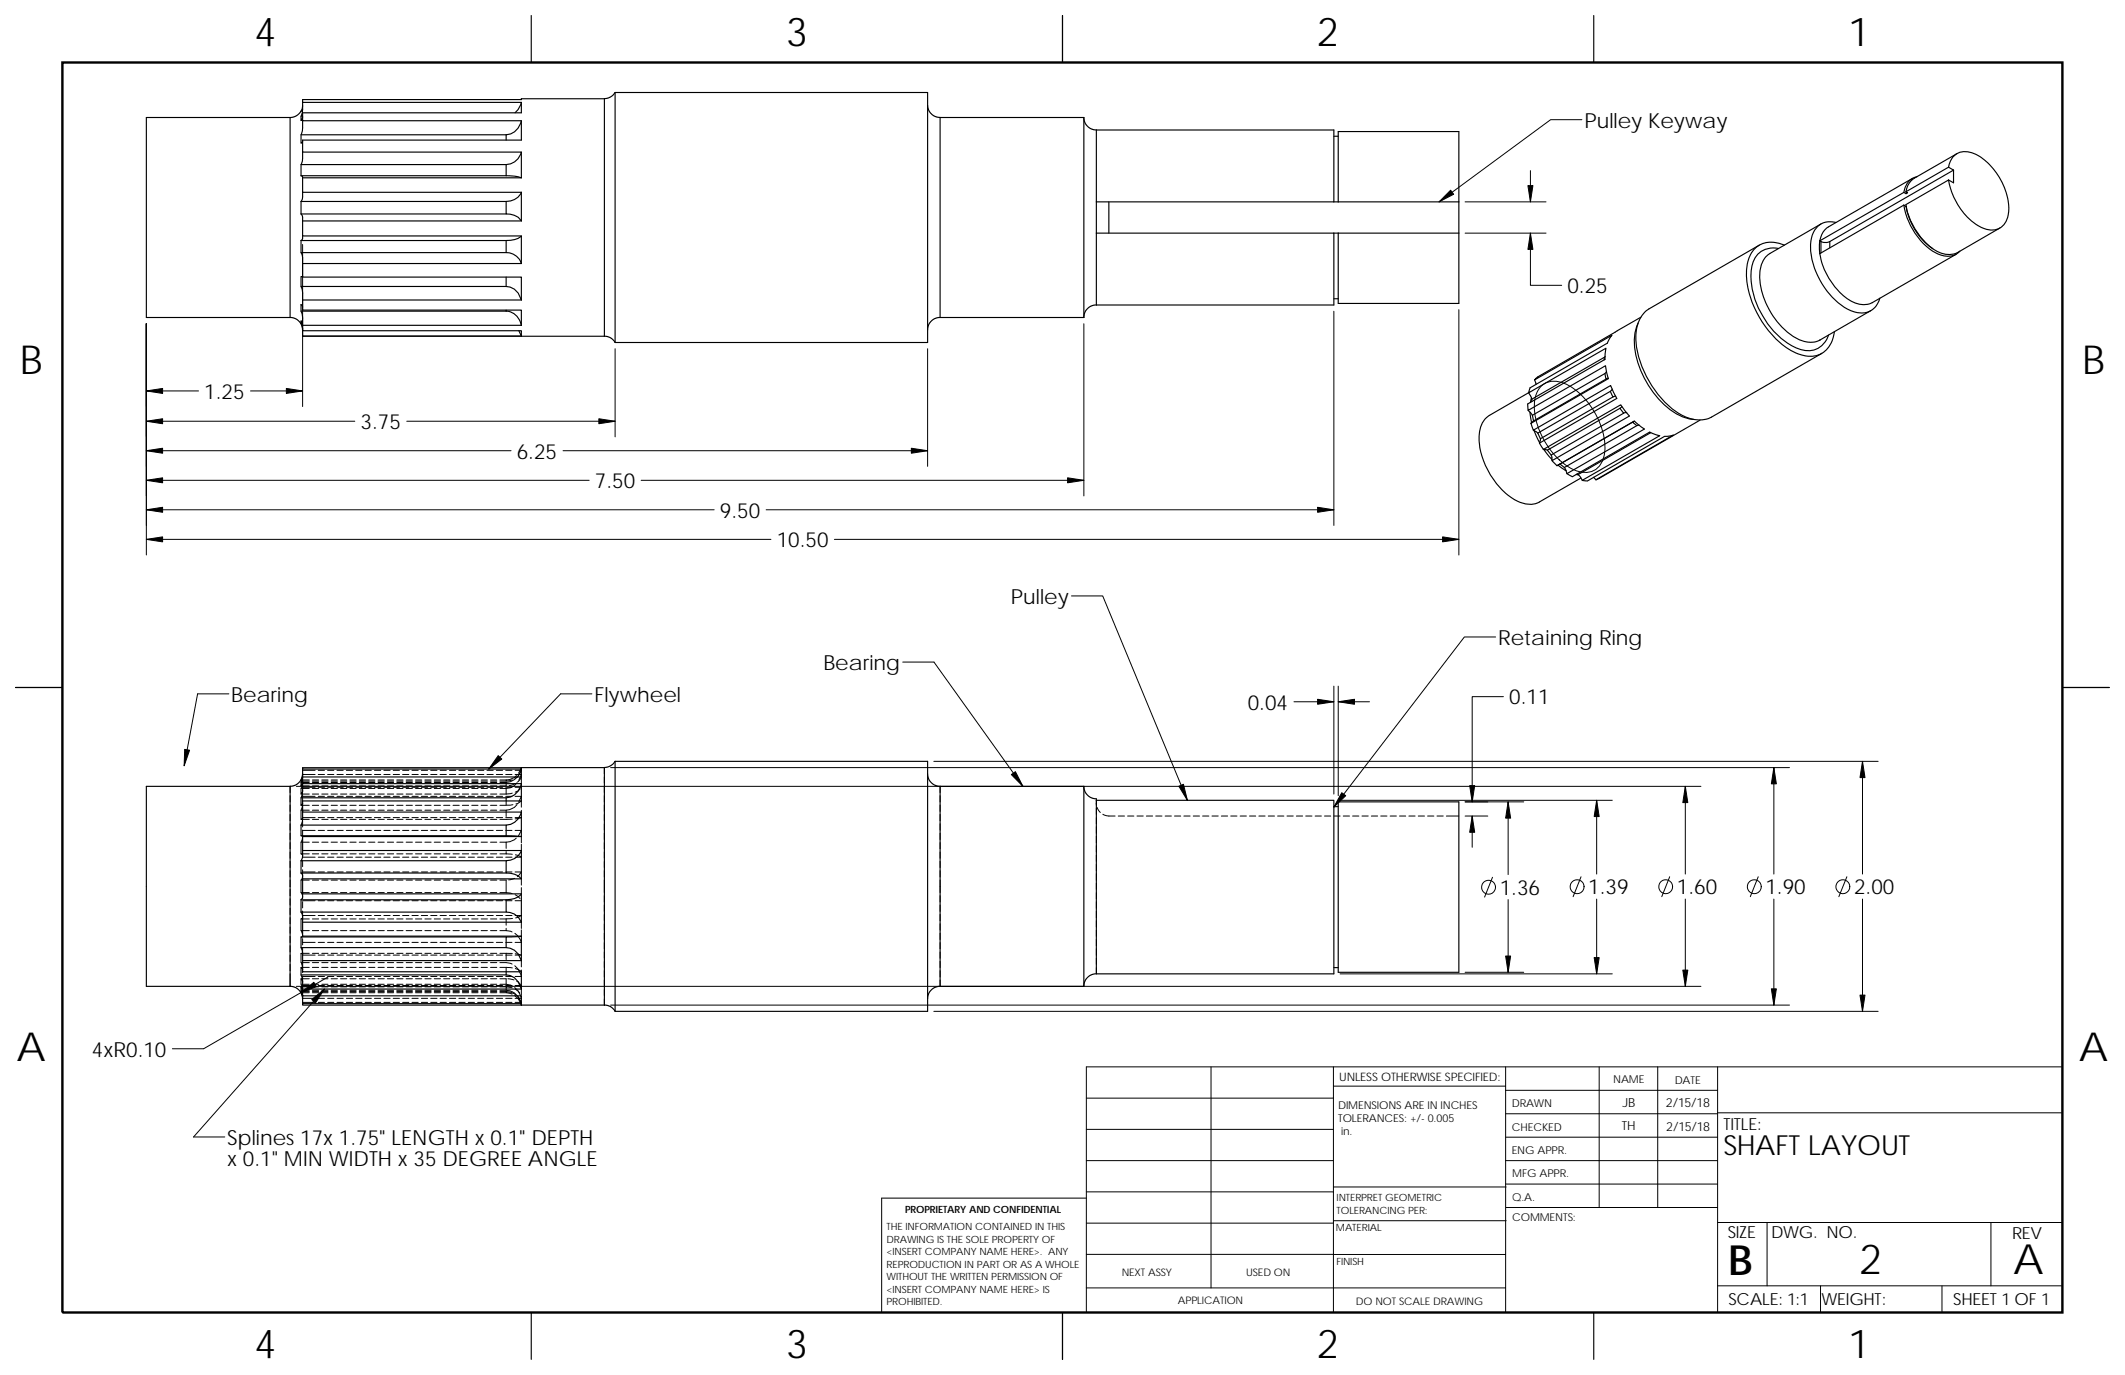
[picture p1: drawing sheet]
<svg xmlns="http://www.w3.org/2000/svg" width="432mm" height="279mm" viewBox="0 0 432 279" stroke-linecap="round" stroke-linejoin="round" font-family="sans-serif">
<g fill="none" stroke="#000" stroke-width=".2">
<path d="M311 34.7v6.3M321.4 24.3h-6.3l-22.7 16.7M61.5 49.7v32.9M297.7 41h16.5M297.7 47.4h16.5M311 47.4v10.6h6.3M29.7 65.8v47M29.7 79.4h10.6M50.9 79.4h10.6M125 70.9v17.9M188.5 70.9v23.9M220.2 65.8v35"/>
<path d="M271 63.2v43.6M296.4 62.9v49.9M313.4 78.2a4.8 4.8 0 0 1 5.6 .3 15.7 15.7 0 0 1 7.1 13.3 4.1 4.1 0 0 1-4.8 4.1 12.3 12.3 0 0 1-7.3-6.1 12.7 12.7 0 0 1-1.9-9.5l.7-1.4zM29.7 85.6h42.4M29.7 91.6h74.1M29.7 97.6h90M82.7 85.6h42.3M114.4 91.6h74.1M130.3 97.6h89.9M29.7 109.6h127M29.7 103.6h115.4M155.7 103.6h115.3"/>
<path d="M169.5 109.6h126.9M183.4 134.5h6.4l18.1 25.3M217.7 121.1h6.4l17.2 41.5M271 139.4v22M271.9 139.4v22.3M303.9 129.4h-6.3l-26.6 34.6M46.5 141h-6.3l-2.8 14.6M58.9 159.8v1.3M60.2 159.8h285.4M61.2 158.5h1.6M61.2 159.7h1.6M61.2 158.7h1.6"/>
<path d="M61.5 156.5h2.5M61.5 157.4h2.5M61.5 157.9v-.3l-.3 1.1 .1-.4M61.5 157.2l-.2 1M61.5 160h2.5M62.8 159h-1.3l-.3 1.2v1.2l.3-.7v.1M63.5 158.5h1.2M63.5 159h1.2M63.5 159.7h1.2M63.5 158.7h1.2M64.7 156.5h1.2M64.7 157.4h1.2"/>
<path d="M64.7 160h1.2M65.4 158.5h1.3M65.4 159h1.3M65.4 159.7h1.3M65.4 158.7h1.3M66.6 156.5h1.2M66.6 157.4h1.2M66.6 160h1.2M67.3 158.5h1.3M67.3 159h1.3M67.3 159.7h1.3M67.3 158.7h1.3"/>
<path d="M68.5 156.5h1.2M68.5 157.4h1.2M68.5 160h1.2M69.2 158.5h1.3M69.2 159h1.3M69.2 159.7h1.3M69.2 158.7h1.3M70.4 156.5h1.2M70.4 157.4h1.2M70.4 160h1.2M71.1 158.5h1.3M71.1 159h1.3"/>
<path d="M71.1 159.7h1.3M71.1 158.7h1.3M72.3 156.5h1.3M72.3 157.4h1.3M72.3 160h1.3M73 158.5h1.3M73 159h1.3M73 159.7h1.3M73 158.7h1.3M74.2 156.5h1.3M74.2 157.4h1.3M74.2 160h1.3"/>
<path d="M74.9 158.5h1.3M74.9 159h1.3M74.9 159.7h1.3M74.9 158.7h1.3M76.1 156.5h1.3M76.1 157.4h1.3M76.1 160h1.3M76.8 158.5h1.3M76.8 159h1.3M76.8 159.7h1.3M76.8 158.7h1.3M78 156.5h1.3"/>
<path d="M78 157.4h1.3M78 160h1.3M78.7 158.5h1.3M78.7 159h1.3M78.7 159.7h1.3M78.7 158.7h1.3M79.9 156.5h1.3M79.9 157.4h1.3M79.9 160h1.3M80.6 158.5h1.3M80.6 159h1.3M80.6 159.7h1.3"/>
<path d="M80.6 158.7h1.3M81.8 156.5h1.3M81.8 157.4h1.3M81.8 160h1.3M82.5 158.5h1.3M82.5 159h1.3M82.5 159.7h1.3M82.5 158.7h1.3M83.7 156.5h1.3M83.7 157.4h1.3M83.7 160h1.3M84.4 158.5h1.3"/>
<path d="M84.4 159h1.3M84.4 159.7h1.3M84.4 158.7h1.3M85.6 156.5h1.3M85.6 157.4h1.3M85.6 160h1.3M86.3 158.5h1.3M86.3 159h1.3M86.3 159.7h1.3M86.3 158.7h1.3M87.5 156.5h1.3M87.5 157.4h1.3"/>
<path d="M87.5 160h1.3M88.2 158.5h1.3M88.2 159h1.3M88.2 159.7h1.3M88.2 158.7h1.3M89.4 156.5h1.3M89.4 157.4h1.3M89.4 160h1.3M90.1 158.5h1.3M90.1 159h1.3M90.1 159.7h1.3M90.1 158.7h1.3"/>
<path d="M91.3 156.5h1.3M91.3 157.4h1.3M91.3 160h1.3M92.1 158.5h1.2M92.1 159h1.2M92.1 159.7h1.2M92.1 158.7h1.2M93.2 156.5h1.3M93.2 157.4h1.3M93.2 160h1.3M94 158.5h1.2M94 159h1.2"/>
<path d="M94 159.7h1.2M94 158.7h1.2M95.1 156.5h1.3M95.1 157.4h1.3M95.1 160h1.3M95.9 158.5h1.2M95.9 159h1.2M95.9 159.7h1.2M95.9 158.7h1.2M97 156.5h1.3M97 157.4h1.3M97 160h1.3"/>
<path d="M97.8 158.5h1.2M97.8 159h1.2M97.8 159.7h1.2M97.8 158.7h1.2M99 156.5h1.2M99 157.4h1.2M99 160h1.2M99.7 158.5h1.2M99.7 159h1.2M99.7 159.7h1.2M99.7 158.7h1.2M100.9 156.5h1.2"/>
<path d="M100.9 157.4h1.2M100.9 160h1.2M101.6 158.5h1.2M101.6 159h1.2M101.6 158.7h1.2M102.8 156.5h1.2M102.8 157.4h1.2M102.8 160h1.2M104.1 158.7l-1.3 .3v.7h-1.2M104.1 159.9l-.4 .2-.9 .1M104.1 158.5l-1.3 .2v-.2M104.6 159.2l-1.1 .4"/>
<path d="M104.7 156.5h1.2a3.5 3.5 0 0 1-1.3 1.7M104.7 157.4h1.2l-.5 1.1M104.7 160h1.2M104.9 157.6a3.3 3.3 0 0 1-2.1 .9M105.1 159l-.6 .7-.4 .2M105.1 157.9l-1 .7M105.2 158.9l.7-1v1.3M105.9 156v.2M105.9 156v.3M105.9 156l-.5 1.1M120.3 141h-6.4l-14.6 15.3M122.8 156v1.2"/>
<path d="M122.8 157.9v1.3M122.8 159.8v1.3M124.1 156h239.5M189.8 154.7h191.8M191 159.8v1.3M262.9 142.6h8.1M271.9 142.6h6.4M305.5 141.6h-6.4v21.3M342.5 159.8v17.8M360.4 156v21.6M378.5 154.7v22.9M58.9 161.7v1.3"/>
<path d="M58.9 163.6v1.3M58.9 165.5v1.3M58.9 167.4v1.3M58.9 169.3v1.3M58.9 171.2v1.3M58.9 173.1v1.3M58.9 175v1.3M58.9 176.9v1.3M58.9 178.8v1.3M61.2 161.4h1.6M61.2 164.6h1.6M61.2 173.5h1.6"/>
<path d="M61.2 163.6h1.6M61.2 178.8h1.6M61.2 160.2h1.6M61.2 166.5h1.6M61.2 171.1h1.6M61.5 163.4l-.3 1.2v1.9l.3-.2M61.5 177.2h2.5M61.5 168.7v1.4l-.3 1v2.4l.2 .2 .1 .5h2.5M61.5 176.7v1.4l-.3 .7v2.6l.2 .4 .1 .8M61.5 174.8v1.3M61.5 166.8v1.2M61.5 161.5v1.3"/>
<path d="M61.5 161.8h2.5M61.5 166.1h2.5M61.5 168.7h2.5M63.5 161.4h1.2M63.5 164.6h1.2M63.5 173.5h1.2M63.5 163.6h1.2M63.5 178.8h1.2M63.5 160.2h1.2M63.5 166.5h1.2M63.5 171.1h1.2M64.7 177.2h1.2"/>
<path d="M64.7 161.8h1.2M64.7 166.1h1.2M64.7 168.7h1.2M64.7 174.2h1.2M65.4 161.4h1.3M65.4 164.6h1.3M65.4 173.5h1.3M65.4 163.6h1.3M65.4 178.8h1.3M65.4 160.2h1.3M65.4 166.5h1.3M65.4 171.1h1.3"/>
<path d="M66.6 177.2h1.2M66.6 161.8h1.2M66.6 166.1h1.2M66.6 168.7h1.2M66.6 174.2h1.2M67.3 161.4h1.3M67.3 164.6h1.3M67.3 173.5h1.3M67.3 163.6h1.3M67.3 178.8h1.3M67.3 160.2h1.3M67.3 166.5h1.3"/>
<path d="M67.3 171.1h1.3M68.5 177.2h1.2M68.5 161.8h1.2M68.5 166.1h1.2M68.5 168.7h1.2M68.5 174.2h1.2M69.2 161.4h1.3M69.2 164.6h1.3M69.2 173.5h1.3M69.2 163.6h1.3M69.2 178.8h1.3M69.2 160.2h1.3"/>
<path d="M69.2 166.5h1.3M69.2 171.1h1.3M70.4 177.2h1.2M70.4 161.8h1.2M70.4 166.1h1.2M70.4 168.7h1.2M70.4 174.2h1.2M71.1 161.4h1.3M71.1 164.6h1.3M71.1 173.5h1.3M71.1 163.6h1.3M71.1 178.8h1.3"/>
<path d="M71.1 160.2h1.3M71.1 166.5h1.3M71.1 171.1h1.3M72.3 177.2h1.3M72.3 161.8h1.3M72.3 166.1h1.3M72.3 168.7h1.3M72.3 174.2h1.3M73 161.4h1.3M73 164.6h1.3M73 173.5h1.3M73 163.6h1.3"/>
<path d="M73 178.8h1.3M73 160.2h1.3M73 166.5h1.3M73 171.1h1.3M74.2 177.2h1.3M74.2 161.8h1.3M74.2 166.1h1.3M74.2 168.7h1.3M74.2 174.2h1.3M74.9 161.4h1.3M74.9 164.6h1.3M74.9 173.5h1.3"/>
<path d="M74.9 163.6h1.3M74.9 178.8h1.3M74.9 160.2h1.3M74.9 166.5h1.3M74.9 171.1h1.3M76.1 177.2h1.3M76.1 161.8h1.3M76.1 166.1h1.3M76.1 168.7h1.3M76.1 174.2h1.3M76.8 161.4h1.3M76.8 164.6h1.3"/>
<path d="M76.8 173.5h1.3M76.8 163.6h1.3M76.8 178.8h1.3M76.8 160.2h1.3M76.8 166.5h1.3M76.8 171.1h1.3M78 177.2h1.3M78 161.8h1.3M78 166.1h1.3M78 168.7h1.3M78 174.2h1.3M78.7 161.4h1.3"/>
<path d="M78.7 164.6h1.3M78.7 173.5h1.3M78.7 163.6h1.3M78.7 178.8h1.3M78.7 160.2h1.3M78.7 166.5h1.3M78.7 171.1h1.3M79.9 177.2h1.3M79.9 161.8h1.3M79.9 166.1h1.3M79.9 168.7h1.3M79.9 174.2h1.3"/>
<path d="M80.6 161.4h1.3M80.6 164.6h1.3M80.6 173.5h1.3M80.6 163.6h1.3M80.6 178.8h1.3M80.6 160.2h1.3M80.6 166.5h1.3M80.6 171.1h1.3M81.8 177.2h1.3M81.8 161.8h1.3M81.8 166.1h1.3M81.8 168.7h1.3"/>
<path d="M81.8 174.2h1.3M82.5 161.4h1.3M82.5 164.6h1.3M82.5 173.5h1.3M82.5 163.6h1.3M82.5 178.8h1.3M82.5 160.2h1.3M82.5 166.5h1.3M82.5 171.1h1.3M83.7 177.2h1.3M83.7 161.8h1.3M83.7 166.1h1.3"/>
<path d="M83.7 168.7h1.3M83.7 174.2h1.3M84.4 161.4h1.3M84.4 164.6h1.3M84.4 173.5h1.3M84.4 163.6h1.3M84.4 178.8h1.3M84.4 160.2h1.3M84.4 166.5h1.3M84.4 171.1h1.3M85.6 177.2h1.3M85.6 161.8h1.3"/>
<path d="M85.6 166.1h1.3M85.6 168.7h1.3M85.6 174.2h1.3M86.3 161.4h1.3M86.3 164.6h1.3M86.3 173.5h1.3M86.3 163.6h1.3M86.3 178.8h1.3M86.3 160.2h1.3M86.3 166.5h1.3M86.3 171.1h1.3M87.5 177.2h1.3"/>
<path d="M87.5 161.8h1.3M87.5 166.1h1.3M87.5 168.7h1.3M87.5 174.2h1.3M88.2 161.4h1.3M88.2 164.6h1.3M88.2 173.5h1.3M88.2 163.6h1.3M88.2 178.8h1.3M88.2 160.2h1.3M88.2 166.5h1.3M88.2 171.1h1.3"/>
<path d="M89.4 177.2h1.3M89.4 161.8h1.3M89.4 166.1h1.3M89.4 168.7h1.3M89.4 174.2h1.3M90.1 161.4h1.3M90.1 164.6h1.3M90.1 173.5h1.3M90.1 163.6h1.3M90.1 178.8h1.3M90.1 160.2h1.3M90.1 166.5h1.3"/>
<path d="M90.1 171.1h1.3M91.3 177.2h1.3M91.3 161.8h1.3M91.3 166.1h1.3M91.3 168.7h1.3M91.3 174.2h1.3M92.1 164.6h1.2M92.1 173.5h1.2M92.1 163.6h1.2M92.1 178.8h1.2M92.1 160.2h1.2M92.1 166.5h1.2"/>
<path d="M92.1 171.1h1.2M92.1 161.4h1.2M93.2 177.2h1.3M93.2 161.8h1.3M93.2 166.1h1.3M93.2 168.7h1.3M93.2 174.2h1.3M94 164.6h1.2M94 173.5h1.2M94 163.6h1.2M94 178.8h1.2M94 160.2h1.2"/>
<path d="M94 166.5h1.2M94 171.1h1.2M94 161.4h1.2M95.1 177.2h1.3M95.1 161.8h1.3M95.1 166.1h1.3M95.1 168.7h1.3M95.1 174.2h1.3M95.9 164.6h1.2M95.9 173.5h1.2M95.9 163.6h1.2M95.9 178.8h1.2"/>
<path d="M95.9 160.2h1.2M95.9 166.5h1.2M95.9 171.1h1.2M95.9 161.4h1.2M97 161.8h1.3M97 166.1h1.3M97 168.7h1.3M97 174.2h1.3M97 177.2h1.3M97.8 164.6h1.2M97.8 173.5h1.2M97.8 163.6h1.2"/>
<path d="M97.8 178.8h1.2M97.8 160.2h1.2M97.8 166.5h1.2M97.8 171.1h1.2M97.8 161.4h1.2M99 161.8h1.2M99 166.1h1.2M99 168.7h1.2M99 174.2h1.2M99 177.2h1.2M99.7 164.6h1.2M99.7 173.5h1.2"/>
<path d="M99.7 163.6h1.2M99.7 178.8h1.2M99.7 160.2h1.2M99.7 166.5h1.2M99.7 171.1h1.2M99.7 161.4h1.2M100.9 161.8h1.2M100.9 166.1h1.2M100.9 168.7h1.2M100.9 174.2h1.2M100.9 177.2h1.2M101.6 164.6h1.2"/>
<path d="M101.6 173.5h1.2M101.6 178.8h1.2v2.6M101.6 160.2h1.2M101.6 171.1h1.2M101.6 161.4h1.2M102.8 161.8h1.2M102.8 166.1h1.2M102.8 168.7h1.2M102.8 174.2h1.2M102.8 177.2h1.2M102.8 162.8v.8h-1.2M102.8 164.6v1.3"/>
<path d="M102.8 173.5l1.3 .1M102.8 160.2v1.2M102.8 171.1v1.3M102.8 173v.5M104.1 164.3l-1.3 .3M104.1 161.2l-1.3 .2M104.1 166.5h-2.5M104.2 163.5l-1.2 .1M104.6 178.5l-1.2 .3M104.7 161.8h1.2l-.5 1.2M104.7 166.1h1.2l-1.2 .3M104.7 168.7h1.2l-.6 1.2"/>
<path d="M104.7 174.2h1.2M104.7 177.2h1.2l-.8 .9M104.7 173.7l1.2 .4M104.8 163.4l1.1-.6v1.2M104.9 170.3a3.3 3.3 0 0 1-2.1 .8M105.1 163.5l-.6 .6-.4 .2M105.7 160.3l-.4 .4-.6 .3M105.9 178.6v1.3M105.9 164.7v.3M105.9 170v1.3M105.9 171.6v1.2M122.8 161.7v1.3"/>
<path d="M122.8 163.6v1.3M122.8 165.5v1.3M122.8 167.4v1.3M122.8 169.3v1.3M122.8 171.2v1.3M122.8 173.1v1.3M122.8 175v1.3M122.8 176.9v1.3M122.8 178.8v2.6M191 176.9v1.3M191 175v1.3M191 173.1v1.3"/>
<path d="M191 171.2v1.3M191 165.5v1.3M191 163.6v1.3M191 161.7v1.3M191 167.4v1.3M191 169.3v1.3M191 178.8v2.6M222.8 175.7v1.2M222.8 173.8v1.2M222.8 171.9v1.2M222.8 169.9v1.3M222.8 168v1.3"/>
<path d="M222.8 166.1v1.3M222.8 164.2v1.3M222.8 177.6v1.2M222.8 179.5v1.2M222.8 162.6v1M222.9 164l.7 1.1M224.1 165.5a3.7 3.7 0 0 0 2.5 .3M227.2 165.8h1.3M229.1 165.8h1.3M231 165.8h1.3M232.9 165.8h1.3M234.8 165.8h1.3"/>
<path d="M236.7 165.8h1.3M238.7 165.8h1.2M240.6 165.8h1.2M242.5 165.8h1.2M244.4 165.8h1.2M246.3 165.8h1.2M248.2 165.8h1.2M250.1 165.8h1.3M252 165.8h1.3M253.9 165.8h1.3M255.8 165.8h1.3M257.7 165.8h1.3"/>
<path d="M259.6 165.8h1.3M261.5 165.8h1.3M263.4 165.8h1.3M265.3 165.8h1.3M267.2 165.8h1.3M269.1 165.8h1.3M271 165.8h1.3M272.3 162.6h55.3M272.9 165.8h1.3M274.8 165.8h1.3M276.8 165.8h1.2M278.7 165.8h1.2"/>
<path d="M280.6 165.8h1.2M282.5 165.8h1.2M284.4 165.8h1.2M286.3 165.8h1.2M288.2 165.8h1.3M290.1 165.8h1.3M292 165.8h1.3M293.9 165.8h2.5M297.7 165.8h4.6M297.7 162.9h11.9M297.7 162.9h4.6M299.1 165.8v6.4"/>
<path d="M303.3 178.3l-1.6 4M306.5 162.9v14.8M321.3 178.2l-1.6 4M324.4 162.6v15M339.3 178.2l-1.6 4M357.3 178.2l-1.6 4M375.3 178.2l-1.6 4M58.9 180.7v1.3M58.9 182.6v1.3M58.9 184.6v1.2M58.9 186.5v1.2M58.9 188.4v1.2"/>
<path d="M58.9 190.3v1.2M58.9 194.1v1.2M58.9 196v1.3M58.9 197.9v2.5M58.9 192.2v1.2M61.2 189.1h.4M61.2 196.6h1.6M61.2 186.7h1.6M61.2 181.4h1.6M61.2 193.7h1.6M61.2 198.9h1.6M61.3 195.7l.2 1.3"/>
<path d="M61.5 186h2.5M61.5 191.5h2.5M61.5 183h2.5M61.5 190.7v1.3M61.5 185.1v1.3l-.3 .3v2.4l.3 1.2M61.5 183.2v1.3M61.5 197.5v.2M61.5 198.3v1.3l-.3-.7v1.1h1.6M61.5 192.6v1.3l-.3-.2v1.9h1.6M61.5 194.1h2.5M61.5 198.4h2.5M61.6 189.1h1.2"/>
<path d="M63.5 196.6h1.2M63.5 186.7h1.2M63.5 195.6h1.2M63.5 181.4h1.2M63.5 193.7h1.2M63.5 198.9h1.2M63.5 189.1h1.2M64.7 186h1.2M64.7 191.5h1.2M64.7 183h1.2M64.7 194.1h1.2M64.7 198.4h1.2"/>
<path d="M65.4 196.6h1.3M65.4 186.7h1.3M65.4 195.6h1.3M65.4 181.4h1.3M65.4 193.7h1.3M65.4 198.9h1.3M65.4 189.1h1.3M66.6 186h1.2M66.6 191.5h1.2M66.6 183h1.2M66.6 194.1h1.2M66.6 198.4h1.2"/>
<path d="M66.7 198.5l-25.3 14.6h-6.4M67.3 196.6h1.3M67.3 186.7h1.3M67.3 195.6h1.3M67.3 181.4h1.3M67.3 193.7h1.3M67.3 198.9h1.3M67.3 189.1h1.3M68.5 186h1.2M68.5 191.5h1.2M68.5 183h1.2M68.5 194.1h1.2"/>
<path d="M68.5 198.4h1.2M69.2 196.6h1.3M69.2 186.7h1.3M69.2 195.6h1.3M69.2 181.4h1.3M69.2 193.7h1.3M69.2 198.9h1.3M69.2 189.1h1.3M70.4 186h1.2M70.4 191.5h1.2M70.4 183h1.2M70.4 194.1h1.2"/>
<path d="M70.4 198.4h1.2M71.1 196.6h1.3M71.1 186.7h1.3M71.1 195.6h1.3M71.1 181.4h1.3M71.1 193.7h1.3M71.1 198.9h1.3M71.1 189.1h1.3M72.3 186h1.3M72.3 191.5h1.3M72.3 183h1.3M72.3 194.1h1.3"/>
<path d="M72.3 198.4h1.3M73 196.6h1.3M73 186.7h1.3M73 195.6h1.3M73 181.4h1.3M73 193.7h1.3M73 198.9h1.3M73 189.1h1.3M74.2 186h1.3M74.2 191.5h1.3M74.2 183h1.3M74.2 194.1h1.3"/>
<path d="M74.2 198.4h1.3M74.9 196.6h1.3M74.9 186.7h1.3M74.9 195.6h1.3M74.9 181.4h1.3M74.9 193.7h1.3M74.9 198.9h1.3M74.9 189.1h1.3M76.1 186h1.3M76.1 191.5h1.3M76.1 183h1.3M76.1 194.1h1.3"/>
<path d="M76.1 198.4h1.3M76.8 196.6h1.3M76.8 186.7h1.3M76.8 195.6h1.3M76.8 181.4h1.3M76.8 193.7h1.3M76.8 198.9h1.3M76.8 189.1h1.3M78 186h1.3M78 191.5h1.3M78 183h1.3M78 194.1h1.3"/>
<path d="M78 198.4h1.3M78.7 196.6h1.3M78.7 186.7h1.3M78.7 195.6h1.3M78.7 181.4h1.3M78.7 193.7h1.3M78.7 198.9h1.3M78.7 189.1h1.3M79.9 186h1.3M79.9 191.5h1.3M79.9 183h1.3M79.9 194.1h1.3"/>
<path d="M79.9 198.4h1.3M80.6 196.6h1.3M80.6 186.7h1.3M80.6 195.6h1.3M80.6 181.4h1.3M80.6 193.7h1.3M80.6 198.9h1.3M80.6 189.1h1.3M81.8 186h1.3M81.8 191.5h1.3M81.8 183h1.3M81.8 194.1h1.3"/>
<path d="M81.8 198.4h1.3M82.5 196.6h1.3M82.5 186.7h1.3M82.5 195.6h1.3M82.5 181.4h1.3M82.5 193.7h1.3M82.5 198.9h1.3M82.5 189.1h1.3M83.7 186h1.3M83.7 191.5h1.3M83.7 183h1.3M83.7 194.1h1.3"/>
<path d="M83.7 198.4h1.3M84.4 196.6h1.3M84.4 186.7h1.3M84.4 195.6h1.3M84.4 181.4h1.3M84.4 193.7h1.3M84.4 198.9h1.3M84.4 189.1h1.3M85.6 186h1.3M85.6 191.5h1.3M85.6 183h1.3M85.6 194.1h1.3"/>
<path d="M85.6 198.4h1.3M86.3 196.6h1.3M86.3 186.7h1.3M86.3 195.6h1.3M86.3 181.4h1.3M86.3 193.7h1.3M86.3 198.9h1.3M86.3 189.1h1.3M87.5 186h1.3M87.5 191.5h1.3M87.5 183h1.3M87.5 194.1h1.3"/>
<path d="M87.5 198.4h1.3M88.2 196.6h1.3M88.2 186.7h1.3M88.2 195.6h1.3M88.2 181.4h1.3M88.2 193.7h1.3M88.2 198.9h1.3M88.2 189.1h1.3M89.4 186h1.3M89.4 191.5h1.3M89.4 183h1.3M89.4 194.1h1.3"/>
<path d="M89.4 198.4h1.3M90.1 196.6h1.3M90.1 186.7h1.3M90.1 195.6h1.3M90.1 181.4h1.3M90.1 193.7h1.3M90.1 198.9h1.3M90.1 189.1h1.3M91.3 186h1.3M91.3 191.5h1.3M91.3 183h1.3M91.3 194.1h1.3"/>
<path d="M91.3 198.4h1.3M92.1 196.6h1.2M92.1 186.7h1.2M92.1 195.6h1.2M92.1 181.4h1.2M92.1 193.7h1.2M92.1 198.9h1.2M92.1 189.1h1.2M93.2 186h1.3M93.2 191.5h1.3M93.2 183h1.3M93.2 194.1h1.3"/>
<path d="M93.2 198.4h1.3M94 196.6h1.2M94 186.7h1.2M94 195.6h1.2M94 181.4h1.2M94 193.7h1.2M94 198.9h1.2M94 189.1h1.2M95.1 186h1.3M95.1 191.5h1.3M95.1 183h1.3M95.1 194.1h1.3"/>
<path d="M95.1 198.4h1.3M95.9 196.6h1.2M95.9 186.7h1.2M95.9 195.6h1.2M95.9 181.4h1.2M95.9 193.7h1.2M95.9 198.9h1.2M95.9 189.1h1.2M97 186h1.3M97 191.5h1.3M97 183h1.3M97 194.1h1.3"/>
<path d="M97 198.4h1.3M97.8 196.6h1.2M97.8 186.7h1.2M97.8 195.6h1.2M97.8 181.4h1.2M97.8 193.7h1.2M97.8 198.9h1.2M97.8 189.1h1.2M99 186h1.2M99 191.5h1.2M99 183h1.2M99 194.1h1.2"/>
<path d="M99 198.4h1.2M99.7 186.7h1.2M99.7 195.6h1.2M99.7 181.4h1.2M99.7 193.7h1.2M99.7 196.6h1.2M99.7 198.9h1.2M99.7 189.1h1.2M100.9 186h1.2M100.9 191.5h1.2M100.9 183h1.2M100.9 194.1h1.2"/>
<path d="M100.9 198.4h1.2M101.6 186.7h1.2v1.3M101.6 195.6h1.2l1.3 .3M101.6 181.4h1.2M101.6 193.7h1.2M101.6 196.6h1.2M101.6 198.9h1.2v1.1M101.6 189.1h1.2M102.8 186h1.2M102.8 191.5h1.2M102.8 183h1.2M102.8 194.1h1.2"/>
<path d="M102.8 198.4h1.2M102.8 188.6v.5M102.8 196.6v.9M102.8 193.7v1.3M102.8 181.4l1.3 .2M102.8 196.6l1.3 .1M102.8 193.7l1.3 .1M102.8 189.1l1.3 .3M103.2 198.9l1.3 .2M104.1 186.6l-1.2 .1M104.6 196.2l.8 1M104.6 189.7a3.9 3.9 0 0 1 1.3 1.8h-1.2"/>
<path d="M104.7 186h1.2l-1.1 .5M104.7 183h1.2M104.7 181.8l1 .8M104.7 193.8l1.2 .3h-1.2M104.7 196.8l1.2 .6M105 199.4l.9 .9h-1.2M105.4 197.3l.5 1.1h-1.2M105.9 187.4v1.3M105.9 189v1.2M105.9 180.4v1.2M105.9 195.2v1.3M105.9 197.1v.4"/>
<path d="M122.8 182v1.3M122.8 183.9v1.3M122.8 185.8v1.3M122.8 187.7v1.3M122.8 189.6v1.3M122.8 191.5v1.3M122.8 193.4v1.3M122.8 195.3v1.3M122.8 197.3v1.2M122.8 199.2v1.2M191 197.3v1.2M191 195.3v1.3"/>
<path d="M191 193.4v1.3M191 187.7v1.3M191 185.8v1.3M191 183.9v1.3M191 182v1.3M191 189.6v1.3M191 191.5v1.3M191 199.2v1.2M222.8 196.6v1.3M222.8 194.7v1.3M222.8 192.8v1.3M222.8 190.9v1.3"/>
<path d="M222.8 189v1.3M222.8 187.1v1.3M222.8 181.4v1.2M222.8 183.3v1.3M222.8 185.2v1.3M272.3 197.9h55.3M297.7 197.6h11.9M306.5 182.8v14.8M324.4 182.7v15.2M342.5 182.7v17.7M360.4 182.7v21.5M378.5 182.7v22.8"/>
<path d="M60.2 200.4h285.4M61.2 201.7h1.6M61.2 201.5h1.6M61.2 200.5h1.6M61.3 200.2l.2 1.2M61.3 202.1l-.1-.6 .3 1.1v-.2M61.4 202.2l.1 .8M61.5 201.2h1.3M61.5 200.3h2.5M61.5 202.9h2.5M61.5 203.7h2.5M63.5 201.7h1.2"/>
<path d="M63.5 201.5h1.2M63.5 201.2h1.2M63.5 200.5h1.2M63.5 200h1.2M64.7 200.3h1.2M64.7 202.9h1.2M64.7 203.7h1.2M65.4 201.7h1.3M65.4 201.5h1.3M65.4 201.2h1.3M65.4 200.5h1.3M65.4 200h1.3"/>
<path d="M65.9 201l-26.6 30h6.4M66.6 200.3h1.2M66.6 202.9h1.2M66.6 203.7h1.2M67.3 201.7h1.3M67.3 201.5h1.3M67.3 201.2h1.3M67.3 200.5h1.3M67.3 200h1.3M68.5 200.3h1.2M68.5 202.9h1.2M68.5 203.7h1.2"/>
<path d="M69.2 201.7h1.3M69.2 201.5h1.3M69.2 201.2h1.3M69.2 200.5h1.3M69.2 200h1.3M70.4 200.3h1.2M70.4 202.9h1.2M70.4 203.7h1.2M71.1 201.7h1.3M71.1 201.5h1.3M71.1 201.2h1.3M71.1 200.5h1.3"/>
<path d="M71.1 200h1.3M72.3 200.3h1.3M72.3 202.9h1.3M72.3 203.7h1.3M73 201.7h1.3M73 201.5h1.3M73 201.2h1.3M73 200.5h1.3M73 200h1.3M74.2 200.3h1.3M74.2 202.9h1.3M74.2 203.7h1.3"/>
<path d="M74.9 201.7h1.3M74.9 201.5h1.3M74.9 201.2h1.3M74.9 200.5h1.3M74.9 200h1.3M76.1 200.3h1.3M76.1 202.9h1.3M76.1 203.7h1.3M76.8 201.7h1.3M76.8 201.5h1.3M76.8 201.2h1.3M76.8 200.5h1.3"/>
<path d="M76.8 200h1.3M78 200.3h1.3M78 202.9h1.3M78 203.7h1.3M78.7 201.7h1.3M78.7 201.5h1.3M78.7 201.2h1.3M78.7 200.5h1.3M78.7 200h1.3M79.9 200.3h1.3M79.9 202.9h1.3M79.9 203.7h1.3"/>
<path d="M80.6 201.7h1.3M80.6 201.5h1.3M80.6 201.2h1.3M80.6 200.5h1.3M80.6 200h1.3M81.8 200.3h1.3M81.8 202.9h1.3M81.8 203.7h1.3M82.5 201.7h1.3M82.5 201.5h1.3M82.5 201.2h1.3M82.5 200.5h1.3"/>
<path d="M82.5 200h1.3M83.7 200.3h1.3M83.7 202.9h1.3M83.7 203.7h1.3M84.4 201.7h1.3M84.4 201.5h1.3M84.4 201.2h1.3M84.4 200.5h1.3M84.4 200h1.3M85.6 200.3h1.3M85.6 202.9h1.3M85.6 203.7h1.3"/>
<path d="M86.3 201.7h1.3M86.3 201.5h1.3M86.3 201.2h1.3M86.3 200.5h1.3M86.3 200h1.3M87.5 200.3h1.3M87.5 202.9h1.3M87.5 203.7h1.3M88.2 201.7h1.3M88.2 201.5h1.3M88.2 201.2h1.3M88.2 200.5h1.3"/>
<path d="M88.2 200h1.3M89.4 200.3h1.3M89.4 202.9h1.3M89.4 203.7h1.3M90.1 201.7h1.3M90.1 201.5h1.3M90.1 201.2h1.3M90.1 200.5h1.3M90.1 200h1.3M91.3 200.3h1.3M91.3 202.9h1.3M91.3 203.7h1.3"/>
<path d="M92.1 201.7h1.2M92.1 201.5h1.2M92.1 201.2h1.2M92.1 200.5h1.2M92.1 200h1.2M93.2 200.3h1.3M93.2 202.9h1.3M93.2 203.7h1.3M94 201.7h1.2M94 201.5h1.2M94 201.2h1.2M94 200.5h1.2"/>
<path d="M94 200h1.2M95.1 200.3h1.3M95.1 202.9h1.3M95.1 203.7h1.3M95.9 201.7h1.2M95.9 201.5h1.2M95.9 201.2h1.2M95.9 200.5h1.2M95.9 200h1.2M97 200.3h1.3M97 202.9h1.3M97 203.7h1.3"/>
<path d="M97.8 201.7h1.2M97.8 201.5h1.2M97.8 201.2h1.2M97.8 200.5h1.2M97.8 200h1.2M99 200.3h1.2M99 202.9h1.2M99 203.7h1.2M99.7 201.7h1.2M99.7 201.5h1.2M99.7 201.2h1.2M99.7 200.5h1.2"/>
<path d="M99.7 200h1.2M100.9 200.3h1.2M100.9 202.9h1.2M100.9 203.7h1.2M101.6 201.7h1.2M101.6 201.5h1.2M101.6 201.2h1.2M101.6 200.5h1.2M101.6 200h1.2M102.8 200.3h1.2M102.8 202.9h1.2M102.8 203.7h1.2"/>
<path d="M102.8 200l1.3 .3M104.1 202l-1.3-.3v-.2a3.1 3.1 0 0 1 2 .7M104.1 200.7l-1.3-.2v.7l1.3 .3M104.1 201.5l1 .9M104.6 200.7l.8 .9M104.6 202.3a3.8 3.8 0 0 1 1.3 1.9M104.7 201l.9 .8M105.3 202.6l.6 1.1h-1.2M105.5 201.7l.4 1.2h-1.2M105.9 204v.2M105.9 201v1.2M105.9 203.9v.3"/>
<path d="M122.8 201.1v1.2M122.8 203v1.2M124.1 204.2h239.5M189.8 205.5h191.8M246.1 216.8v44.9M271 216.8v49.9M305.9 216.8v49.9M325 216.8v28.6M336.8 216.8v28.6M349 216.8v49.9M419.1 216.8h-198.4v49.9M220.7 235.8h50.3"/>
<path d="M220.7 229.5h50.3M220.7 223.1h50.3M271 220.7h34.9M305.9 235.8h43.1M305.9 231.1h43.1M305.9 226.3h43.1M305.9 221.6h43.1M349 226.1h70.1M220.7 248.5h50.3M220.7 242.2h50.3M220.7 254.9h50.3M220.7 243.5h-41.5v23.2"/>
<path d="M271 254.9h34.9M271 248.1h35M271 241.2h35M305.9 240.6h43.1M306 245.4h43M349 248.4h70.1M359.1 248.4v12.9M404.6 248.4v12.9M220.7 261.7h85.2M349 261.3h70.1M369.9 261.3v5.4M394.6 261.3v5.4"/>
<circle cx="302.5" cy="180.3" r="1.42"/>
<circle cx="320.5" cy="180.2" r="1.41"/>
<circle cx="338.5" cy="180.2" r="1.41"/>
<circle cx="356.5" cy="180.2" r="1.41"/>
<circle cx="374.5" cy="180.2" r="1.41"/>
</g>
<g fill="none" stroke="#000" stroke-width=".23">
<path d="M107.9 3.2v9.5M125 18.8h63.5v16.2v34.6h-63.5M125 18.8l-.8 .8-1.3 .4-17 .1v.1M125 18.8v50.8M215.9 3.2v9.5M323.8 3.2v9.5M58.9 23.9h-29.2v40.6h29.2M58.9 23.9v40.6M61.2 22.6l-1 1-1.3 .3M61.2 35.7l.3 .2v.2M61.2 35.7h41.6M61.2 22.6h.1"/>
<path d="M61.2 33.4h41.6M61.2 27.4h41.6M61.2 23.6h.3M61.5 21.4l-.3 1.2M61.5 36.1v3h44.4M61.5 39.1a2.11 2.11 0 0 1-.3 1.8M61.5 20.8a4.5 4.5 0 0 1-.3 2.8v.9l.3-.8M61.5 24.5a4.7 4.7 0 0 1-.3 2.9v1.7l.3-.3M61.5 30.9a3.8 3.8 0 0 1-.3 2.5v2.3M61.5 36.1h44.4M102.8 27.4v1.1M102.8 35.7l1.7 .1 1.4 .3"/>
<path d="M105.9 20.2h.1M105.9 30.9a3.3 3.3 0 0 1-3.1 2.5v2.3M105.9 24.5a3.5 3.5 0 0 1-3.1 2.9M105.9 20.8l-.6 1.5-.7 .6M105.9 39.1v5.8M105.9 39.1a3.1 3.1 0 0 1-3.1 1.8v2.6a3.5 3.5 0 0 1 3.1 1.4M105.9 20.2h-44.4v.3v.3h44.4v2.1h-44.4v.8v.8h44.4v4h-44.4v1.3v1.1h44.4v5.2M122.8 20.1v48.2M188.5 21.3l.1 .9 .5 .8 .9 .7 1 .2M191 23.9h29.2M191 23.9v40.6M220.2 23.9l.2 1 .7 .9 .8 .5 .9 .1"/>
<path d="M220.2 23.9v40.6M222.8 26.4h48.2v14.6M222.8 26.4v14.6M271 27.7h.9M386.9 39.1l-17.1 9.8M386.9 39.1l.4 .2M387.3 39l.3 .2-.3 .1M387.4 39l-.1 .3M388.6 36.3l-17.1 9.8a3.9 3.9 0 0 0-1.7 2.8M389.5 35.9a3.5 3.5 0 0 0-2.6 3.2M395.9 36.6l-8.6 5a14.1 14.1 0 0 0 6 9.3 4.7 4.7 0 0 0 4.4 .5l8.7-5.1M395.9 34l-8.6 5"/>
<path d="M395.9 34a3.5 3.5 0 0 1 5.4-2.7 13.2 13.2 0 0 1 6.9 11.8 3.6 3.6 0 0 1-1.9 3.3 3.6 3.6 0 0 1-3.7-.2 13.5 13.5 0 0 1-6.7-9.6M395.9 34l1.1 .6M397 34.6l-25.2 14.5M397 34.6v2.5l-1.1-.5M397.7 31.2l-9 5.2a3.9 3.9 0 0 0-1.4 2.6M61.2 48.9v2.4a3.6 3.6 0 0 1 .3 2.3M61.2 43.5h41.6M61.2 48.9h41.6M61.2 40.9h41.6M61.2 40.9v2.6M61.2 51.3h41.6M61.2 58.2h41.6"/>
<path d="M61.2 43.5a1.58 1.58 0 0 1 .3 1.4M61.5 56.2h-.3v2a5.4 5.4 0 0 1 .3 2.8M61.5 53.6v2.7h44.4v4.7M61.5 44.9v3h44.4v5.7M61.5 47.9l-.1 .7-.2 .3M61.5 44.9h44.4M61.5 53.6h44.4M102.8 56.3v1.9M102.8 48.9v2.4a3.2 3.2 0 0 1 3.1 2.3M102.8 58.2a3.3 3.3 0 0 1 3.1 2.8M105.9 47.9a3.6 3.6 0 0 1-3.1 1M222.8 47.4v14.6"/>
<path d="M222.8 41v6.4M222.8 47.4h73.6M222.8 41h73.6M225.3 41v6.4M271 47.4v14.6h-48.2M271.9 47.4v14.3h24.5v-14.3M271.9 41v-14.3h24.5v14.3M296.4 41v6.4M357.5 49.8l-22.5 13a7.1 7.1 0 0 0-2.5 7.1 20.5 20.5 0 0 0 9.1 14.4 6.6 6.6 0 0 0 6.1 .5l22.5-13M361.4 50.5a4.4 4.4 0 0 0-5.5 3.9 16.9 16.9 0 0 0 6.6 14.8 7.4 7.4 0 0 0 6.1 1.9 4.6 4.6 0 0 0 3-3M362.6 49.8a5.1 5.1 0 0 0-6.9 1.9 12.4 12.4 0 0 0 .4 9.9 19.4 19.4 0 0 0 8.4 9.9 5.6 5.6 0 0 0 6.5-.3 6.2 6.2 0 0 0 1.7-3.8M369.8 51.5a13.9 13.9 0 0 0 7 10 4.2 4.2 0 0 0 3.6 0l17.1-9.8"/>
<path d="M369.8 48.9v2.6M369.8 48.9l.2 .2M370 45.5l-10.3 6a5.1 5.1 0 0 0-2.1 5 15.9 15.9 0 0 0 7.5 12.3 4.9 4.9 0 0 0 4.7 .3M370 49.1l.9 .2 .9-.2M370 49.1v2.3M371.8 49.1v1.3M373.1 45.2a3.8 3.8 0 0 0-5 3.3 14.7 14.7 0 0 0 4.2 11.9 8.4 8.4 0 0 0 6.6 3.2 3.8 3.8 0 0 0 3.1-3M386.9 41.7l-17.1 9.8M386.9 41.7a13.6 13.6 0 0 0 7.1 10 3.7 3.7 0 0 0 4.3-.7M386.9 41.7l.4 .3M387.3 42a13.2 13.2 0 0 0 5.4 8.5M387.4 41.9l-.1 .1"/>
<path d="M58.9 64.5l1 .2 1 .7 .4 .8 .2 .9M61.2 63.2h41.6M61.2 65.7h.2M61.5 62.4l-.3-.5v1.3a5.9 5.9 0 0 1 .3 2.9M61.5 66.2l-.3-1 .3 1.8M61.5 67.2v1.1h61.6l1.2 .5 .7 .8M61.5 66.1v1.1h44.4v1.1M61.5 61v2h44.4v3.1M61.5 68.3h44.4M61.5 66.1h44.4M61.5 61h44.4M102.8 63v.2"/>
<path d="M102.8 63.2a3.4 3.4 0 0 1 3.1 2.9M105.4 67.2l.5 1.1M191 64.5l-.8 .1-.8 .5-.7 .9-.2 1.1M191 64.5h29.2M222.8 62l-.9 .1-.8 .4-.7 1-.2 1M271 60.7h.9M311.8 77.2l.3 .9M326 72.6v.5M326.1 75.9l-14.7 8.5M326.2 72.5l-14.9 8.6M326.3 77l-14.7 8.5M326.5 75.5l-.4 .4 .2 1.1 .5-.2"/>
<path d="M327.2 79.5l-14.7 8.5M327.6 79.1l-.4 .4 .5 1.2 .6-.2M332.8 65.7a12 12 0 0 0 .7 9.7 17.8 17.8 0 0 0 7.9 9.1l1.3 .5 1.4 .2M333.4 64.5l-21.3 12.4-.3 .3 15.8-9.1-1 1.6-15.7 9.1-.3 1 15.7-9-.2 2.2-15.7 9.1 .1 1.3 15.7-9.1 .6 2.6-15.7 9.1M369.8 69.1h.1M380.2 63.1l-10.4 6M302.6 84.4a5.2 5.2 0 0 0-2 5 15.7 15.7 0 0 0 7.8 12.5 4.7 4.7 0 0 0 4.4 .1M310.5 83.4l.9 1M310.9 83.8l.3 2.1M311.1 86l.5 1.4 15.7-9.1 1.2 2.7-15.7 9M311.2 80.9l-.2 .9M311.3 81.1l-.1 .5"/>
<path d="M311.3 81.1l-.7-1.3-8 4.6M311.4 84.4l.2 1.1M311.6 87.4l.9 .6M311.6 85.5l-.5 .5M311.7 87.5l1.1 2.5M312.5 88l.5 1.2M312.8 90l.8 1.3 15.7-9 1.8 2.2-15.7 9.1M313 89.2l-.2 .8M313.6 91.3l.8 .2M313.7 91.3l1.7 2.1M314.4 91.5l.8 1M315.2 92.5l.2 1.1"/>
<path d="M315.4 93.6l1 1 15.7-9 2 1.6-15.7 9M316.6 94.5l1.6 1.1M317 94.3l.9 .7M317 94.3l-.6 .3M317.9 95l.5 1.2M318.4 96.2l1.1 .7 15.7-9.1 2 .7-15.7 9.1M320.3 96.4l.4 .1M320.4 96.3l.3 .1M320.7 96.4l.8 1.2M321.2 97.1l-8.4 4.9M323.8 97l.5 .5M324.3 97.5l15.7-9.1-1.8 .3-15.7 9-1-.1"/>
<path d="M327.7 80.7l-14.7 8.5M329.2 83l-14.8 8.5M329.6 82.6l-.4 .4 .7 1 .7-.1M329.9 84l-14.7 8.5M331.7 85.8l-14.7 8.5M332.1 85.6l-.4 .2 .9 .7 .5-.1M332.6 86.5l-14.7 8.5M335.2 87.8l.2 .1M335.4 87.9l-14.7 8.5M345.5 85.4l-21.2 12.1M3.2 139.7h9.5M419.1 139.7h9.5"/>
<path d="M58.9 159.8h-29.2v12.8v27.8h29.2M58.9 159.8v40.6M61.2 159h.3M61.5 157.2l-.2 1-.7 1-.8 .4-.9 .2M61.5 156.3a4.3 4.3 0 0 1-.3 2.7v.7l.3-.9M61.5 159.2a4.8 4.8 0 0 1-.3 2.9v1.5l.3-.4M105.9 156.3l-.8 1.6M105.9 159.2a3.5 3.5 0 0 1-3.1 2.9M122.8 156v48.2M122.8 156h-61.3v.3h44.4v1.6h-44.4v.6v.7h44.4v3.6h-44.4v1.1v1.1h44.4v5M125 154.7h63.5v16.2v34.6h-63.5M125 154.7l-1 1-1.2 .3"/>
<path d="M125 154.7v50.8M188.5 157.2l.2 1 .6 .9 .7 .5 1 .2M191 159.8h29.2M191 159.8v40.6M220.2 159.8l.2 .8 .4 .8 1 .7 1 .2v.3M220.2 159.8v40.6M61.2 167.7v2.1l.3 .2M61.2 174.9v2.5M61.2 177.4h41.6M61.2 174.9h41.6M61.2 169.8h41.6M61.2 167.7h41.6"/>
<path d="M61.2 162.1h41.6M61.2 177.4a1.16 1.16 0 0 1 .3 1.2M61.5 170v2.8h44.4M61.5 178.6v3M61.5 172.8a2.57 2.57 0 0 1-.3 2.1M61.5 165a4 4 0 0 1-.3 2.7M61.5 178.6h44.4M61.5 170h44.4M102.8 162.1v.7M102.8 169.8l3.1 .2M105.9 165a3.3 3.3 0 0 1-3.1 2.7v2.1M105.9 172.8v5.8"/>
<path d="M105.9 172.8a3.1 3.1 0 0 1-3.1 2.1v2.5a3.8 3.8 0 0 1 3.1 1.2M222.8 162.6v35.3M222.8 162.6h48.2v35.3h-48.5l-1 .3-.7 .6-.4 .8-.2 .8M271 163.9h.9M271.9 162.9h24.5v34.7h-24.5zM61.2 182.8v2.5M61.2 182.8h41.6M61.2 185.3h41.6M61.2 190.4h41.6M61.2 192.6h41.6M61.2 198.1h41.6M61.2 185.3a3.1 3.1 0 0 1 .3 2.1"/>
<path d="M61.5 197l-.3-.4v1.5a6 6 0 0 1 .3 2.9M61.5 181.6l-.1 .9-.2 .3M61.5 187.4v2.8h44.4v5h-44.4v1.1v1.2h44.4v3.5M61.5 190.2l-.3 .2v2.2a5.1 5.1 0 0 1 .3 2.6M61.5 181.6h44.4M61.5 187.4h44.4M102.8 197.5v.6M102.8 182.8v2.5a3.2 3.2 0 0 1 3.1 2.1M102.8 198.1a3.3 3.3 0 0 1 3.1 2.9M105.9 181.6a3.3 3.3 0 0 1-3.1 1.2M105.9 181.6v5.8M105.9 190.2l-3.1 .2v2.2a3.3 3.3 0 0 1 3.1 2.6"/>
<path d="M271 196.6h.9M58.9 200.4l1 .2 1 .7 .4 .8 .2 .9M61.2 201.2h.3M61.5 201.4l-.3-.9v.7a5.3 5.3 0 0 1 .3 2.7M61.5 203.9v.3h61.3M61.5 201v1.4h44.4v1.5M61.5 203.9h44.4M61.5 201h44.4M105.1 202.4l.8 1.5M122.8 204.2l1.3 .4 .9 .9M191 200.4l-1 .2-.7 .5-.6 .9-.2 1M191 200.4h29.2"/>
<path d="M107.9 266.7v9.5M215.9 266.7v9.5M323.8 266.7v9.5"/>
</g>
<path d="M12.7 12.7h406.4v254h-406.4z" fill="none" stroke="#000" stroke-width=".49"/>
<g fill="#000" stroke="#000" stroke-width=".2">
<path d="M294.8 38.7l.6 .8-3 1.5z" fill-rule="evenodd"/>
<path d="M310.5 37.7h1l-.5 3.3z" fill-rule="evenodd"/>
<path d="M311 47.4l.5 3.3h-1z" fill-rule="evenodd"/>
<path d="M29.7 79.4l3.3-.5v1z" fill-rule="evenodd"/>
<path d="M58.2 78.9l3.3 .5-3.3 .5z" fill-rule="evenodd"/>
<path d="M29.7 85.6l3.3-.5v1z" fill-rule="evenodd"/>
<path d="M29.7 91.6l3.3-.5v1z" fill-rule="evenodd"/>
<path d="M29.7 97.6l3.3-.5v1z" fill-rule="evenodd"/>
<path d="M121.7 85.1l3.3 .5-3.3 .5z" fill-rule="evenodd"/>
<path d="M185.2 91.1l3.3 .5-3.3 .5z" fill-rule="evenodd"/>
<path d="M216.9 97.1l3.3 .5-3.3 .5z" fill-rule="evenodd"/>
<path d="M29.7 109.6l3.3-.5v1z" fill-rule="evenodd"/>
<path d="M29.7 103.6l3.3-.5v1z" fill-rule="evenodd"/>
<path d="M267.7 103.1l3.3 .5-3.3 .5z" fill-rule="evenodd"/>
<path d="M293.1 109.1l3.3 .5-3.3 .5z" fill-rule="evenodd"/>
<path d="M37.5 152.3l1 .1-1.1 3.2z" fill-rule="evenodd"/>
<path d="M101.2 153.5l.8 .7-2.7 2.1z" fill-rule="evenodd"/>
<path d="M205.5 157.4l.8-.6 1.6 3z" fill-rule="evenodd"/>
<path d="M267.7 142.1l3.3 .5-3.3 .5z" fill-rule="evenodd"/>
<path d="M271.9 142.6l3.3-.5v1z" fill-rule="evenodd"/>
<path d="M342.5 159.8l.5 3.3h-1.1z" fill-rule="evenodd"/>
<path d="M360.4 156l.6 3.3h-1.1z" fill-rule="evenodd"/>
<path d="M378.5 154.7l.5 3.3h-1z" fill-rule="evenodd"/>
<path d="M239.5 159.8l1-.4 .8 3.2z" fill-rule="evenodd"/>
<path d="M272.6 161.1l.9 .6-2.5 2.3z" fill-rule="evenodd"/>
<path d="M299.1 165.8l.6 3.3h-1.1z" fill-rule="evenodd"/>
<path d="M298.6 159.6h1.1l-.6 3.3z" fill-rule="evenodd"/>
<path d="M306.5 162.9l.5 3.3h-1.1z" fill-rule="evenodd"/>
<path d="M324.4 162.6l.6 3.3h-1.1z" fill-rule="evenodd"/>
<path d="M305.9 194.3h1.1l-.5 3.3z" fill-rule="evenodd"/>
<path d="M323.9 194.6h1.1l-.6 3.3z" fill-rule="evenodd"/>
<path d="M61.2 201.7l2.6-2.1 .5 .9z" fill-rule="evenodd"/>
<path d="M63.4 203.1l2.5-2.1-1.8 2.8z" fill-rule="evenodd"/>
<path d="M341.9 197.1h1.1l-.5 3.3z" fill-rule="evenodd"/>
<path d="M359.9 200.9h1.1l-.6 3.3z" fill-rule="evenodd"/>
<path d="M378 202.2h1l-.5 3.3z" fill-rule="evenodd"/>
</g>
<g font-size="8.5">
<text x="351.3" y="259">B</text>
<text x="377.8" y="259">2</text>
<text x="409" y="258.8">A</text>
</g>
<g font-size="8.1">
<text x="51.7" y="9.3">4</text>
<text x="159.7" y="9.3">3</text>
<text x="267.6" y="9.3">2</text>
<text x="375.6" y="9.3">1</text>
<text x="4" y="75.9">B</text>
<text x="423.1" y="75.9">B</text>
<text x="3.3" y="215.6">A</text>
<text x="422.4" y="215.6">A</text>
<text x="51.7" y="276">4</text>
<text x="159.7" y="276">3</text>
<text x="267.6" y="276">2</text>
<text x="375.6" y="276">1</text>
</g>
<text font-size="5.6" x="350.2" y="234.7">SHAFT LAYOUT</text>
<g font-size="4.2">
<text x="321.9" y="25.9">Pulley Keyway</text>
<text x="318.5" y="59.6">0.25</text>
<text x="41.5" y="81">1.25</text>
<text x="73.3" y="87.2">3.75</text>
<text x="105" y="93.2">6.25</text>
<text x="120.9" y="99.2">7.50</text>
<text x="146.3" y="105.2">9.50</text>
<text x="157.8" y="111.2">10.50</text>
<text x="205.4" y="122.7">Pulley</text>
<text x="304.4" y="131.1">Retaining Ring</text>
<text x="167.3" y="136.2">Bearing</text>
<text x="47" y="142.6">Bearing</text>
<text x="120.8" y="142.6">Flywheel</text>
<text x="306.7" y="143.2">0.11</text>
<text x="253.5" y="144.2">0.04</text>
<text x="304.7" y="181.8">1.36</text>
<text x="322.7" y="181.7">1.39</text>
<text x="340.7" y="181.7">1.60</text>
<text x="358.7" y="181.7">1.90</text>
<text x="376.7" y="181.7">2.00</text>
<text x="18.7" y="214.7">4xR0.10</text>
<text x="46.2" y="232.6">Splines 17x 1.75&quot; LENGTH x 0.1&quot; DEPTH</text>
<text x="46.2" y="236.8">x 0.1&quot; MIN WIDTH x 35 DEGREE ANGLE</text>
</g>
<g font-size="3.4">
<text x="350.2" y="229.5">TITLE:</text>
<text x="351.1" y="251.6">SIZE</text>
<text x="359.9" y="251.6">DWG. NO.</text>
<text x="408.9" y="251.7">REV</text>
<text x="351.2" y="265.2">SCALE: 1:1</text>
<text x="370.1" y="265.2">WEIGHT:</text>
<text x="396.9" y="265.2">SHEET 1 OF 1</text>
</g>
<g font-size="2.5">
<text x="329.7" y="224.9">JB</text>
<text x="338.5" y="225">2/15/18</text>
<text x="329.6" y="229.6">TH</text>
<text x="338.6" y="229.7">2/15/18</text>
</g>
<text font-size="2.4" x="272.1" y="219.7">UNLESS OTHERWISE SPECIFIED:</text>
<g font-size="2.2">
<text x="327.8" y="220.2">NAME</text>
<text x="340.3" y="220.2">DATE</text>
<text x="271.9" y="227.9">TOLERANCES: +/- 0.005</text>
<text x="271.9" y="225.3">DIMENSIONS ARE IN INCHES</text>
<text x="307.2" y="225">DRAWN</text>
<text x="272.5" y="230.6">in.</text>
<text x="307.2" y="229.8">CHECKED</text>
<text x="307.2" y="234.5">ENG APPR.</text>
<text x="307.3" y="239.2">MFG APPR.</text>
<text x="307.3" y="243.9">Q.A.</text>
<text x="307.3" y="248.2">COMMENTS:</text>
</g>
<g font-size="2.1">
<text x="227.9" y="259.2">NEXT ASSY</text>
<text x="253.2" y="259.2">USED ON</text>
<text x="239.3" y="265.1">APPLICATION</text>
<text x="275.5" y="265.1">DO NOT SCALE DRAWING</text>
</g>
<g font-size="2">
<text x="271.6" y="244.1">INTERPRET GEOMETRIC</text>
<text x="180.1" y="250">THE INFORMATION CONTAINED IN THIS</text>
<text x="183.9" y="246.4">PROPRIETARY AND CONFIDENTIAL</text>
<text x="271.5" y="250.2">MATERIAL</text>
<text x="271.6" y="246.6">TOLERANCING PER:</text>
<text x="180.1" y="252.6">DRAWING IS THE SOLE PROPERTY OF</text>
<text x="180.1" y="255.1">&lt;INSERT COMPANY NAME HERE&gt;. ANY</text>
<text x="180.1" y="257.6">REPRODUCTION IN PART OR AS A WHOLE</text>
<text x="271.5" y="257">FINISH</text>
<text x="180.1" y="260.1">WITHOUT THE WRITTEN PERMISSION OF</text>
<text x="180.1" y="262.7">&lt;INSERT COMPANY NAME HERE&gt; IS</text>
<text x="180.1" y="265.2">PROHIBITED.</text>
</g>
</svg>
